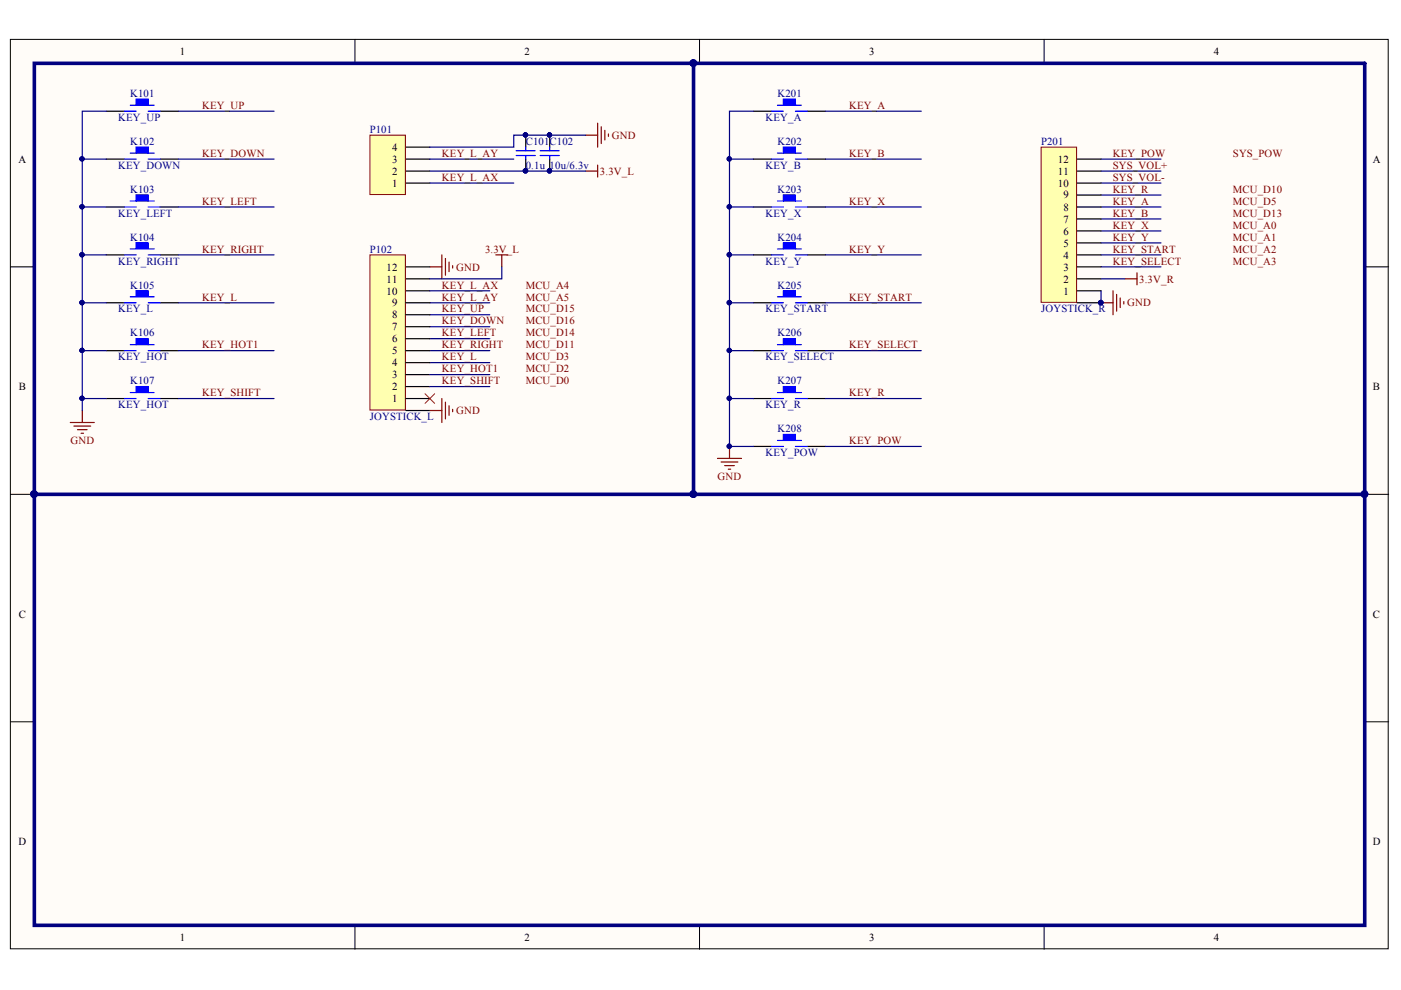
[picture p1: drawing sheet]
<svg xmlns="http://www.w3.org/2000/svg" width="297mm" height="210mm" viewBox="0 0 297 210" stroke-linecap="round" stroke-linejoin="round" font-family="sans-serif">
<g fill="#fffcf8" stroke="#000" stroke-width=".21">
<path d="M2.2 8.4h292.1v192.8h-292.1z"/>
<path d="M7.3 13.4h281.9v182.7h-281.9z"/>
</g>
<path d="M75.3 8.4v5M148.3 8.4v5M221.4 8.4v5M2.2 56.6h5.1M289.3 56.6h5.1M2.2 104.8h5.1M289.3 104.8h5.1M2.2 153h5.1M289.3 153h5.1M75.3 196.2v5.1M148.3 196.2v5.1M221.4 196.2v5.1" fill="none" stroke="#000" stroke-width=".21"/>
<path d="M22.5 23.6h3.8M22.5 33.7h3.8M34 23.6h3.8M34 33.7h3.8M22.5 43.9h3.8M22.5 54h3.8M34 43.9h3.8M34 54h3.8M22.5 64.2h3.8M22.5 74.3h3.8M34 64.2h3.8M34 74.3h3.8" fill="none" stroke="#000" stroke-width=".25"/>
<g fill="none" stroke="#00f" stroke-width=".25">
<path d="M26.3 23.6h2.6M26.3 33.7h2.6M27.6 22.3h5.1M27.6 32.5h5.1M28.9 22.3v-1.3h2.5v1.3M28.9 32.5v-1.3h2.5v1.3M31.4 23.6h2.6M31.4 33.7h2.6M26.3 43.9h2.6M26.3 54h2.6M27.6 42.6h5.1M27.6 52.8h5.1"/>
<path d="M28.9 42.6v-1.2h2.5v1.2M28.9 52.8v-1.3h2.5v1.3M31.4 43.9h2.6M31.4 54h2.6M26.3 64.2h2.6M26.3 74.3h2.6M27.6 62.9h5.1M27.6 73.1h5.1M28.9 62.9v-1.2h2.5v1.2M28.9 73.1v-1.3h2.5v1.3M31.4 64.2h2.6M31.4 74.3h2.6"/>
</g>
<g fill="#00f" stroke="#00f" stroke-width=".21">
<path d="M28.9 21h2.4v1.2h-2.4z"/>
<path d="M28.9 31.2h2.4v1.2h-2.4z"/>
<path d="M28.9 41.4h2.4v1.1h-2.4z"/>
<path d="M28.9 51.5h2.4v1.2h-2.4z"/>
<path d="M28.9 61.7h2.4v1.1h-2.4z"/>
<path d="M28.9 71.8h2.4v1.2h-2.4z"/>
</g>
<path d="M14.9 89.6h5.1M15.7 90.3h3.5M16.4 91.1h2.1M17.2 91.9h.5M17.4 87v2.6" fill="none" stroke="#800000" stroke-width=".25"/>
<path d="M17.4 33.7h5.1M37.8 33.7h20.3M37.8 23.6h20.3M17.4 54h5.1M17.4 43.9h5.1M37.8 54h20.3M37.8 43.9h20.3M17.4 64.2h5.1M37.8 64.2h20.3M37.8 74.3h20.3" fill="none" stroke="#000080" stroke-width=".25"/>
<g fill="#000080" stroke="#000080" stroke-width=".21">
<circle cx="17.4" cy="64.2" r=".47"/>
<circle cx="17.4" cy="54" r=".47"/>
<circle cx="17.4" cy="43.8" r=".46"/>
<circle cx="17.4" cy="33.7" r=".46"/>
<circle cx="7.2" cy="104.8" r=".72"/>
<circle cx="147" cy="104.8" r=".71"/>
<circle cx="289.3" cy="104.8" r=".71"/>
<circle cx="147" cy="13.4" r=".71"/>
</g>
<path d="M7.3 13.4h282v182.8h-282zM147 13.4v91.4M7.3 104.8h282" fill="none" stroke="#000080" stroke-width=".76"/>
<path d="M78.4 28.7h7.6v12.5h-7.6z" fill="#ffffb0" stroke="#800000" stroke-width=".21"/>
<path d="M86.1 38.8h5M86.1 36.3h5M86.1 33.7h5M86.1 31.2h5" fill="none" stroke="#000" stroke-width=".25"/>
<path d="M91.1 33.7h17.8M91.1 38.8h17.8M91.1 69.3h12.7M91.1 66.7h12.7M91.1 71.8h12.7M91.1 74.3h12.7M91.1 76.9h12.7M91.1 64.2h12.7" fill="none" stroke="#000080" stroke-width=".25"/>
<path d="M124.2 36.3h2.5M124.2 28.7h2.5M126.7 26.1v5.1M126.7 35v2.5M127.5 26.9v3.5M128.2 27.6v2.1M129 28.4v.5M105.1 54h2.6M106.4 54v2.6" fill="none" stroke="#800000" stroke-width=".25"/>
<path d="M78.4 54h7.6v32.9h-7.6z" fill="#ffffb0" stroke="#800000" stroke-width=".21"/>
<g fill="none" stroke="#000" stroke-width=".25">
<path d="M111.5 28.7v2.5M111.5 33.7v2.6M116.5 28.7v2.5M116.5 33.7v2.6M159.7 23.6h3.9M159.7 33.7h3.9M171.2 23.6h3.8M171.2 33.7h3.8M86.1 59.1h5M86.1 56.6h5M159.7 43.9h3.9M159.7 54h3.9"/>
<path d="M171.2 43.9h3.8M171.2 54h3.8M86.1 79.4h5M86.1 76.9h5M86.1 74.3h5M86.1 71.8h5M86.1 69.3h5M86.1 66.7h5M86.1 64.2h5M86.1 61.7h5M159.7 74.3h3.9M159.7 64.2h3.9"/>
<path d="M171.2 74.3h3.8M171.2 64.2h3.8M86.1 84.5h5M86.1 82h5M86.1 87h5M159.7 84.5h3.9M159.7 94.7h3.9M171.2 84.5h3.8M171.2 94.7h3.8"/>
</g>
<g fill="none" stroke="#000080" stroke-width=".25">
<path d="M91.1 36.3h33.1M124.2 28.7h-15.3v2.5h-17.8M154.7 33.7h5M159.7 23.6h-5v50.7h5M175 33.7h20.3M175 23.6h20.3M233.4 33.7h12.7M233.4 38.8h12.7M233.4 36.3h12.7M106.4 56.6v2.5h-15.3M154.7 54h5M154.7 43.9h5"/>
<path d="M175 54h20.3M175 43.9h20.3M233.4 54h12.7M233.4 43.9h12.7M233.4 46.4h12.7M233.4 49h12.7M233.4 51.5h12.7M233.4 56.6h12.7M233.4 41.4h12.7M91.1 79.4h12.7M154.7 64.2h5M175 64.2h20.3"/>
<path d="M175 74.3h20.3M91.1 82h12.7M154.7 84.5h5M175 84.5h20.3M175 94.7h20.3"/>
</g>
<path d="M90.1 83.5l2.1 2M92.2 83.5l-2.1 2" fill="none" stroke="#f00" stroke-width=".21"/>
<g fill="none" stroke="#800000" stroke-width=".25">
<path d="M91.1 56.6h2.6M93.7 54v5.1M94.4 54.8v3.6M95.2 55.6v2M96 56.3v.5M238.5 59.1h2.6M241.1 57.8v2.6M233.4 64.2h2.6M236 61.7v5M236.7 62.4v3.6M237.5 63.2v2M238.3 63.9v.5"/>
<path d="M91.1 87h2.6M93.7 84.5v5.1M94.4 85.3v3.5M95.2 86v2.1M96 86.8v.5M152.1 97.2h5.1M152.9 98h3.5M153.7 98.7h2M154.4 99.5h.5M154.7 94.7v2.5"/>
</g>
<g fill="#000080" stroke="#000080" stroke-width=".21">
<circle cx="111.4" cy="36.2" r=".46"/>
<circle cx="111.4" cy="28.6" r=".46"/>
<circle cx="116.5" cy="36.2" r=".46"/>
<circle cx="116.5" cy="28.6" r=".46"/>
<circle cx="154.6" cy="94.6" r=".46"/>
<circle cx="154.6" cy="64.2" r=".46"/>
<circle cx="154.6" cy="54" r=".46"/>
<circle cx="154.6" cy="43.8" r=".46"/>
<circle cx="154.6" cy="33.7" r=".46"/>
<circle cx="154.6" cy="74.3" r=".46"/>
<circle cx="154.6" cy="84.5" r=".46"/>
<circle cx="233.4" cy="64.2" r=".47"/>
</g>
<g fill="none" stroke="#00f" stroke-width=".25">
<path d="M109.4 32h4.1M109.4 33h4.1M111.5 31.2v.8M111.5 33v.7M114.5 32h4.1M114.5 33h4.1M116.5 31.2v.8M116.5 33v.7M163.6 23.6h2.5M163.6 33.7h2.5M164.8 22.3h5.1M164.8 32.5h5.1"/>
<path d="M166.1 22.3v-1.3h2.5v1.3M166.1 32.5v-1.3h2.5v1.3M168.6 23.6h2.6M168.6 33.7h2.6M163.6 43.9h2.5M163.6 54h2.5M164.8 42.6h5.1M164.8 52.8h5.1M166.1 42.6v-1.2h2.5v1.2M166.1 52.8v-1.3h2.5v1.3M168.6 43.9h2.6M168.6 54h2.6"/>
<path d="M163.6 64.2h2.5M163.6 74.3h2.5M164.8 62.9h5.1M164.8 73.1h5.1M166.1 62.9v-1.2h2.5v1.2M166.1 73.1v-1.3h2.5v1.3M168.6 64.2h2.6M168.6 74.3h2.6M163.6 84.5h2.5M163.6 94.7h2.5M164.8 83.2h5.1M164.8 93.4h5.1"/>
<path d="M166.1 83.2v-1.2h2.5v1.2M166.1 93.4v-1.3h2.5v1.3M168.6 84.5h2.6M168.6 94.7h2.6"/>
</g>
<g fill="#00f" stroke="#00f" stroke-width=".21">
<path d="M166.1 21h2.4v1.2h-2.4z"/>
<path d="M166.1 31.2h2.4v1.2h-2.4z"/>
<path d="M166.1 41.4h2.4v1.1h-2.4z"/>
<path d="M166.1 51.5h2.4v1.2h-2.4z"/>
<path d="M166.1 61.7h2.4v1.1h-2.4z"/>
<path d="M166.1 71.8h2.4v1.2h-2.4z"/>
<path d="M166.1 82h2.4v1.1h-2.4z"/>
<path d="M166.1 92.1h2.4v1.2h-2.4z"/>
</g>
<path d="M220.7 31.2h7.6v32.9h-7.6z" fill="#ffffb0" stroke="#800000" stroke-width=".21"/>
<g fill="none" stroke="#000" stroke-width=".25">
<path d="M228.4 38.8h5M228.4 36.3h5M228.4 33.7h5M228.4 59.1h5M228.4 56.6h5M228.4 54h5M228.4 51.5h5M228.4 49h5M228.4 46.4h5M228.4 43.9h5M228.4 41.4h5M228.4 61.7h5"/>
<path d="M228.4 64.2h5M22.5 84.5h3.8M34 84.5h3.8"/>
</g>
<g fill="#000080" stroke="#000080" stroke-width=".21">
<circle cx="233.4" cy="64.2" r=".47"/>
<circle cx="154.6" cy="94.6" r=".46"/>
<circle cx="154.6" cy="84.5" r=".46"/>
<circle cx="154.6" cy="74.3" r=".46"/>
<circle cx="17.4" cy="33.7" r=".46"/>
<circle cx="17.4" cy="43.8" r=".46"/>
<circle cx="17.4" cy="54" r=".47"/>
<circle cx="17.4" cy="64.2" r=".47"/>
<circle cx="17.4" cy="74.3" r=".46"/>
<circle cx="17.4" cy="84.5" r=".46"/>
</g>
<path d="M22.5 23.6h-5.1v50.7h5.1M233.4 59.1h5.1M17.4 74.3v12.7M91.1 61.7h12.7M154.7 74.3v20.4h5M233.4 61.7v2.5M17.4 84.5h5.1M37.8 84.5h20.3" fill="none" stroke="#000080" stroke-width=".25"/>
<path d="M26.3 84.5h2.6M27.6 83.2h5.1M28.9 83.2v-1.2h2.5v1.2M31.4 84.5h2.6" fill="none" stroke="#00f" stroke-width=".25"/>
<path d="M28.9 82h2.4v1.1h-2.4z" fill="#00f" stroke="#00f" stroke-width=".21"/>
<g font-size="2.3">
<text x="38.1" y="11.7">1</text>
<text x="111.2" y="11.7">2</text>
<text x="184.3" y="11.7">3</text>
<text x="257.4" y="11.7">4</text>
<text x="3.9" y="34.5">A</text>
<text x="83.1" y="34.5">3</text>
<text x="83.1" y="31.9">4</text>
<text x="224.3" y="34.5">12</text>
<text x="291.1" y="34.5">A</text>
<text x="83.1" y="39.5">1</text>
<text x="83.1" y="37">2</text>
<text x="224.3" y="39.5">10</text>
<text x="224.3" y="37">11</text>
<text x="225.5" y="47.2">7</text>
<text x="225.5" y="44.7">8</text>
<text x="225.5" y="42.1">9</text>
<text x="225.5" y="52.3">5</text>
<text x="225.5" y="49.8">6</text>
<text x="82" y="59.9">11</text>
<text x="82" y="57.4">12</text>
<text x="225.5" y="59.9">2</text>
<text x="225.5" y="57.4">3</text>
<text x="225.5" y="54.8">4</text>
<text x="82" y="62.4">10</text>
<text x="83.1" y="65">9</text>
<text x="225.5" y="62.4">1</text>
<text x="83.1" y="70.1">7</text>
<text x="83.1" y="67.5">8</text>
<text x="83.1" y="77.7">4</text>
<text x="83.1" y="75.1">5</text>
<text x="83.1" y="72.6">6</text>
<text x="4" y="82.7">B</text>
<text x="83.1" y="82.7">2</text>
<text x="83.1" y="80.2">3</text>
<text x="291.1" y="82.7">B</text>
<text x="83.1" y="85.3">1</text>
<text x="4" y="131">C</text>
<text x="291.1" y="131">C</text>
<text x="3.9" y="179.2">D</text>
<text x="291.1" y="179.2">D</text>
<text x="38.1" y="199.5">1</text>
<text x="111.2" y="199.5">2</text>
<text x="184.3" y="199.5">3</text>
<text x="257.4" y="199.5">4</text>
</g>
<g font-size="2.3" fill="#000080">
<text x="27.6" y="20.5">K101</text>
<text x="164.8" y="20.5">K201</text>
<text x="25" y="25.6">KEY_UP</text>
<text x="78.4" y="28.1">P101</text>
<text x="162.3" y="25.6">KEY_A</text>
<text x="25" y="35.7">KEY_DOWN</text>
<text x="27.6" y="30.7">K102</text>
<text x="111.5" y="30.7">C101C102</text>
<text x="111.5" y="35.7">0.1u 10u/6.3v</text>
<text x="162.3" y="35.7">KEY_B</text>
<text x="164.8" y="30.7">K202</text>
<text x="220.7" y="30.7">P201</text>
<text x="27.6" y="40.8">K103</text>
<text x="164.8" y="40.8">K203</text>
<text x="25" y="46">KEY_LEFT</text>
<text x="162.3" y="46">KEY_X</text>
<text x="27.6" y="51">K104</text>
<text x="78.4" y="53.6">P102</text>
<text x="164.8" y="51">K204</text>
<text x="25" y="56.1">KEY_RIGHT</text>
<text x="162.3" y="56.1">KEY_Y</text>
<text x="27.6" y="61.2">K105</text>
<text x="164.8" y="61.2">K205</text>
<text x="25" y="66.2">KEY_L</text>
<text x="27.6" y="71.3">K106</text>
<text x="162.3" y="66.2">KEY_START</text>
<text x="164.8" y="71.3">K206</text>
<text x="220.7" y="66.2">JOYSTICK_R</text>
<text x="25" y="76.4">KEY_HOT</text>
<text x="162.3" y="76.4">KEY_SELECT</text>
<text x="27.6" y="81.5">K107</text>
<text x="164.8" y="81.5">K207</text>
<text x="25" y="86.5">KEY_HOT</text>
<text x="78.4" y="89.1">JOYSTICK_L</text>
<text x="162.3" y="86.5">KEY_R</text>
<text x="164.8" y="91.6">K208</text>
<text x="162.3" y="96.7">KEY_POW</text>
</g>
<g font-size="2.3" fill="#800000">
<text x="42.9" y="23.1">KEY_UP</text>
<text x="180.1" y="23.1">KEY_A</text>
<text x="129.7" y="29.4">GND</text>
<text x="42.9" y="33.2">KEY_DOWN</text>
<text x="93.7" y="33.2">KEY_L_AY</text>
<text x="180.1" y="33.2">KEY_B</text>
<text x="236" y="35.7">SYS_VOL+</text>
<text x="236" y="33.2">KEY_POW</text>
<text x="261.4" y="33.2">SYS_POW</text>
<text x="93.7" y="38.3">KEY_L_AX</text>
<text x="127.2" y="37">3.3V_L</text>
<text x="236" y="40.8">KEY_R</text>
<text x="236" y="38.3">SYS_VOL-</text>
<text x="261.4" y="40.8">MCU_D10</text>
<text x="42.9" y="43.4">KEY_LEFT</text>
<text x="180.1" y="43.4">KEY_X</text>
<text x="236" y="43.4">KEY_A</text>
<text x="236" y="46">KEY_B</text>
<text x="261.4" y="46">MCU_D13</text>
<text x="261.4" y="43.4">MCU_D5</text>
<text x="42.9" y="53.6">KEY_RIGHT</text>
<text x="102.8" y="53.6">3.3V_L</text>
<text x="180.1" y="53.6">KEY_Y</text>
<text x="236" y="48.5">KEY_X</text>
<text x="236" y="51">KEY_Y</text>
<text x="236" y="53.6">KEY_START</text>
<text x="261.4" y="53.6">MCU_A2</text>
<text x="261.4" y="51">MCU_A1</text>
<text x="261.4" y="48.5">MCU_A0</text>
<text x="96.8" y="57.4">GND</text>
<text x="236" y="56.1">KEY_SELECT</text>
<text x="241.5" y="59.9">3.3V_R</text>
<text x="261.4" y="56.1">MCU_A3</text>
<text x="42.9" y="63.7">KEY_L</text>
<text x="93.7" y="61.2">KEY_L_AX</text>
<text x="93.7" y="63.7">KEY_L_AY</text>
<text x="111.5" y="63.7">MCU_A5</text>
<text x="111.5" y="61.2">MCU_A4</text>
<text x="180.1" y="63.7">KEY_START</text>
<text x="239" y="65">GND</text>
<text x="93.7" y="66.2">KEY_UP</text>
<text x="93.7" y="68.8">KEY_DOWN</text>
<text x="93.7" y="71.3">KEY_LEFT</text>
<text x="111.5" y="71.3">MCU_D14</text>
<text x="111.5" y="68.8">MCU_D16</text>
<text x="111.5" y="66.2">MCU_D15</text>
<text x="42.9" y="73.9">KEY_HOT1</text>
<text x="93.7" y="73.9">KEY_RIGHT</text>
<text x="93.7" y="76.4">KEY_L</text>
<text x="111.5" y="76.4">MCU_D3</text>
<text x="111.5" y="73.9">MCU_D11</text>
<text x="180.1" y="73.9">KEY_SELECT</text>
<text x="42.9" y="84">KEY_SHIFT</text>
<text x="93.7" y="78.9">KEY_HOT1</text>
<text x="93.7" y="81.5">KEY_SHIFT</text>
<text x="111.5" y="81.5">MCU_D0</text>
<text x="111.5" y="78.9">MCU_D2</text>
<text x="180.1" y="84">KEY_R</text>
<text x="96.8" y="87.8">GND</text>
<text x="15" y="94.1">GND</text>
<text x="180.1" y="94.1">KEY_POW</text>
<text x="152.1" y="101.7">GND</text>
</g>
</svg>
